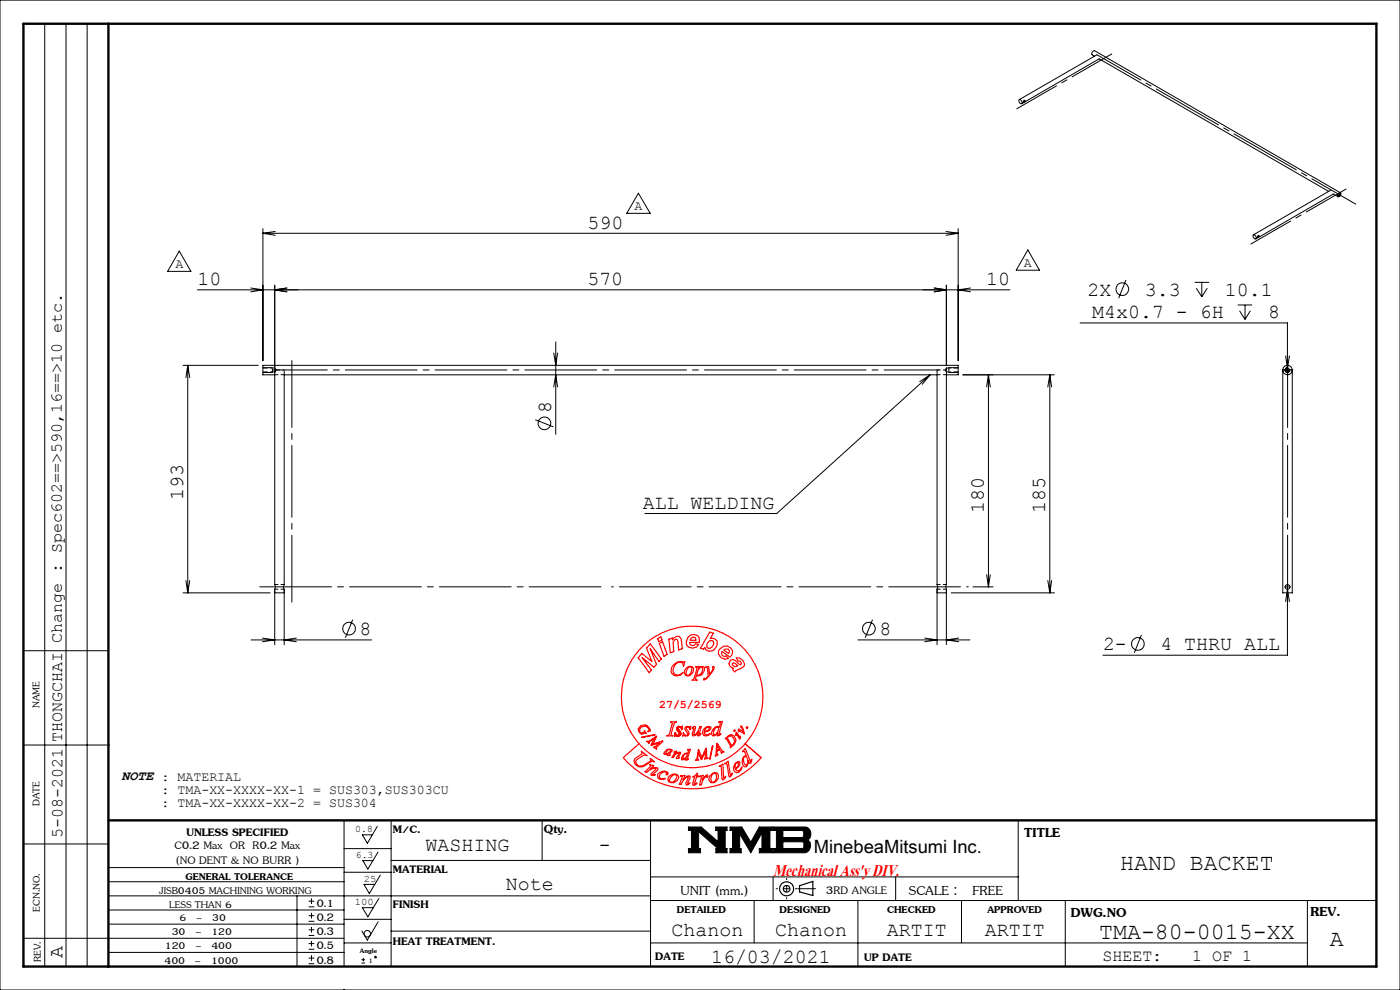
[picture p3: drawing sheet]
<svg xmlns="http://www.w3.org/2000/svg" width="297mm" height="210mm" viewBox="0 0 297 210" stroke-linecap="round" stroke-linejoin="round" font-family="sans-serif">
<g fill="none" stroke="#000" stroke-width=".21">
<path d="M0 0h297v210h-297zM9.5 5v200M14 5v200M18.5 5v200M232.2 11.9l-.5-.3a.6 .6 0 0 1 .5-.8l52.1 30.1M232.7 11.6l-16.4 9.5M216.2 21.1a.5 .5 0 0 1 .6 .3 .5 .5 0 0 1-.2 .6 .62 .62 0 0 1-.4-.9zM216.7 22l16.5-9.5 48.7 28.1M217.2 21.3a.18 .18 0 0 1 .2 .2 .18 .18 0 0 1-.3 .1zM38 53.3l2.5 4.3h-4.9zM55.8 48.5v28M55.8 49.5h147.5"/>
<path d="M55.8 49.5l2.6 .4M58.4 49.1l-2.6 .4M135.4 41l2.5 4.3h-4.9zM200.7 49.1l2.6 .4M203.3 48.5v28M203.3 49.5l-2.6 .4M218.1 53l2.4 4.3h-4.9zM238.9 59.4l-1.6 3.8M253.4 59.9h3.1M255 59.9v3.1M265.9 49.8a.5 .5 0 0 1 .5 .3 .5 .5 0 0 1-.1 .6 .62 .62 0 0 1-.4-.9zM266.9 50a.19 .19 0 0 1 .2 .1 .19 .19 0 0 1-.2 .2h-.1z"/>
<path d="M282.4 40.3l-16.5 9.5M283.8 41.7l-.9-.5-16.5 9.5M283.9 41.1a.31 .31 0 0 1 .5-.2 .31 .31 0 0 1 0 .5 .34 .34 0 0 1-.3 .4 .34 .34 0 0 1-.4-.4zM284 41.2h.2v.2l-.2 .1zM284 41.2a.16 .16 0 0 1 .3 0 .18 .18 0 0 1-.2 .3 .16 .16 0 0 1-.1-.2zM38.8 77.5h16M39.8 77.5v48.3M39.8 77.5l.5 2.6M39.8 77.5l-.4 2.6M41.9 61.5h172.3M53.2 61.1l2.6 .4-2.6 .4M55.8 79h2"/>
<path d="M55.8 78h2M58.3 60.5v17.4M60.9 61.1l-2.6 .4 2.6 .4M117.5 74.9l.4 2.6 .4-2.6M117.9 72.5v19.6M197.3 79.5l-32.5 29.4h-28M197.3 79.5l-1.6 2M197.3 79.5l-2.2 1.5M198.2 61.1l2.6 .4-2.6 .4M200.8 60.5v17M201.3 79h2M201.3 78h2"/>
<path d="M204.3 79.5h19.4M205.9 61.1l-2.6 .4 2.6 .4M209.7 79.5v45M209.7 79.5l.4 2.6M209.7 79.5l-.4 2.6M222.7 79.5v46.3M222.7 79.5l.4 2.6M222.7 79.5l-.4 2.6M229.1 68.5h44v10.4M253.8 61.1l1.2 1.9M256.1 61.1l-1.1 1.9M262.6 64.7h3"/>
<path d="M263 65.9l1.1 1.9M264.1 64.7v3.1M265.3 65.9l-1.2 1.9M272.1 78.5v47.3h2v-47.3M272.7 75.5l.4 2.6M272.7 78.5h.8M273 78.5h.3M273.3 78a.5 .5 0 0 0-.7 .4 .5 .5 0 0 0 .4 .6 .5 .5 0 0 0 .6-.4M273.5 75.5l-.4 2.6M113.6 89l3.8 1.5M117.5 82.1l.4-2.6 .4 2.6M5 138h18"/>
<path d="M38.8 125.8h18.5M39.4 123.1l.4 2.7M40.3 123.1l-.5 2.7M53.3 135.7h25.5M55.7 135.4l2.6 .3-2.6 .4M58.3 136.8v-11.8l.1-.4-.1-.6v-44.5h-2.5v-2h147.5v2h-2.5v57.3M58.3 125.8h2M60.3 136.8v-11.8l-.2-.6 .2-.4v-44.5h138.5v57.3M62.9 135.4l-2.6 .3 2.6 .4M74.8 131.4l-1.5 3.9M182 135.7h23.8M185.1 131.4l-1.5 3.9"/>
<path d="M196.2 135.4l2.6 .3-2.6 .4M198.8 125.8h2M201.8 125.8h21.9M203.4 135.4l-2.6 .3 2.6 .4M206.4 124.5h4.3M209.3 121.9l.4 2.6M210.1 121.9l-.4 2.6M222.3 123.1l.4 2.7M223.1 123.1l-.4 2.7M242.1 134.7l-1.5 3.8M272.7 127.6l.4-2.6 .4 2.6M273 124.5h.3"/>
<path d="M273.1 124v15h-39.1M5 158h18.3M5 179h18M73 174v31M80 175.3l-2.1 3.6-1-1.8h2.1M83 174v31M115 174v8.5M138 174v31M146 175.4h2.8l3.5 3.1v-2.3h-.5v-.8h2.4v.8h-.4v3.8h.4v.9h-2.3v-.9h.4l-4.1-3.6v3.6h.4v.9h-2.6v-.9h.7v-3.8h-.7zM154.9 175.4h2.5l1.9 3.2 1.8-3.2h2.7v.8h-.5v3.8h.5v.9h-2.7v-.9h.5v-3.3l-2.3 4.2-2.4-4v3.1h.3v.9h-2.3v-.9h.5v-3.8h-.5zM164.1 175.4h6.6a1.47 1.47 0 0 1 1.3 1.2 1.47 1.47 0 0 1-.7 1.6 1.48 1.48 0 0 1 .6 1.6 1.48 1.48 0 0 1-1.4 1.1h-6.4v-.9h.6v-3.8h-.6zM166.1 176.2h4.1l.3 .3v.8l-.3 .4h-4.1z"/>
<path d="M166.1 178.6h4.2l.2 .2 .1 .8-.3 .4h-4.2zM216 174v17M5 199h68M22.9 184h50.1M23 190h115M23 196h50M23 193h50M23 187h50M63 190v15M65.5 192.4h1.2M65.5 191.2h1.2M65.5 195.4h1.2"/>
<path d="M65.5 194.2h1.2M65.5 198.4h1.2M65.5 197.2h1.2M66.1 190.6v1.2M66.1 193.6v1.2M66.1 196.6v1.2M66.1 199.6v1.2M73 195h10M73 185h10M73 180h10M80.2 180.8l-2.2 3.6-1-1.8h2.1M80.2 195.5l-2.3 3.9-1.1-1.9"/>
<path d="M80.4 190.6l-2.4 3.9-1.1-2h2.3M80.7 185.6l-2.3 3.9-1.2-1.9h2.3M83 197.5h55M83 182.5h55M138 186h78M138 191h154M160 191v9M164 186v5M182 191v14M190 186v5M204 191v9M226 191v14"/>
<path d="M277.4 191v14M23 202h50M65.5 201.4h1.2M65.5 200.2h1.2M65.5 204.4h1.2M65.5 203.2h1.2M66.1 202.6v1.2M73 200h10M76.7 204.3h.7M76.7 203.6h.7M77.1 203.2v.7M138 200h139.4"/>
<circle cx="238.1" cy="61.3" r="1.34"/>
<circle cx="273.1" cy="78.5" r="1"/>
<circle cx="273.2" cy="78.5" r=".41"/>
<circle cx="115.5" cy="89.8" r="1.34"/>
<circle cx="74" cy="133.3" r="1.34"/>
<circle cx="184.3" cy="133.3" r="1.34"/>
<circle cx="241.4" cy="136.6" r="1.34"/>
<circle cx="273.1" cy="124.5" r=".5"/>
<circle cx="77.9" cy="198.1" r=".68"/>
<circle cx="79.7" cy="203" r=".17"/>
</g>
<g fill="none" stroke="#000" stroke-width=".25">
<path d="M169.6 187.9l2.8-.9v3l-2.8-.8z"/>
<circle cx="166.9" cy="188.5" r="1.49"/>
<circle cx="166.9" cy="188.5" r=".7"/>
</g>
<g fill="none" stroke="#f00" stroke-width=".25">
<path d="M138 136.6l2.3 3.2-.5 .5-1.9-2.7 1.4 3.3-.6 .6-2.5-2 2 2.6-.5 .6-2.3-3.2 .8-.9 2.1 1.7-1.1-2.8zM139.5 135.5l.7-.4 .2 .6-.6 .4zM139.9 136.5l.6-.4 1 2.7-.6 .4zM141.9 135.6l.7-.2 .1 .3 .3-.4 .5-.3h.5a2.85 2.85 0 0 1 .7 2.6l-.7 .3-.2-1.7a.46 .46 0 0 0-.1-.5 .46 .46 0 0 0-.5 0l-.4 .6 .1 1.9-.7 .3zM145.9 135.2a1.32 1.32 0 0 1 1.5-.6 1.32 1.32 0 0 1 1 1.2l-.1 .5h-2l.1 .5 .5 .2 .6-.4 .7 .1-.4 .6-.9 .2-.9-.2-.3-.5-.1-.6zM146.6 135.4l.5-.3 .4 .1 .1 .6h-1.2zM150.3 136.1l.3-.2h.5l.3 .2v.6l-.7 .8h-.4l-.3-.2-.1-.6zM150.6 134.1l.7 .2-.6 1.2h.8l.6 .4 .1 1-.6 .9-.7 .3h-.7l-.4-.2-.3-.6-.2 .4-.7-.2zM152.6 137.7l1-.7a1.37 1.37 0 0 1 1.4 .5 1.37 1.37 0 0 1 .2 1.5l-.4 .4-1.6-1.2-.2 .4 .3 .5 .3 .1h.4l.5 .5-.7 .1-.8-.3-.6-.7v-.6zM153.6 137.9l.4-.3 .6 .1 .2 .4-.2 .5zM135.6 157.8a15 15 0 0 1 .8-20.8 15 15 0 0 1 20.8 0 15 15 0 0 1 .9 20.8M135.6 157.8a15 15 0 0 0 22.5 0"/>
<path d="M135.6 157.8l-3.4 2.9a19.5 19.5 0 0 0 29.3 0l-3.4-2.9M135.9 153.9l.9-.2a1.78 1.78 0 0 1 1.2 1.3l-.6 .1 .3-.3-.2-.4-.5-.4-.9 .2-.4 .4v.7l.3 .2 .7-.3v-.2l.4 .6-.3-.1-.7 .3-.6-.6-.1-.6zM136 159.4l1.2 .9-.6-.1-1.1 .7a.81 .81 0 0 0-.6 .8 .81 .81 0 0 0 .7 .8 3 3 0 0 0 2.3-1l.2-.2-.2-.4h.1l.8 .7-.5-.1-1.2 .7a1.46 1.46 0 0 1-1.6 .4 1.46 1.46 0 0 1-1-1.2l.3-.6 1.4-1zM136.1 156.4l2.8-.6 .1 .1zM137.2 157.3h.4l1.6-1.1-.7 1.6 2.1-.5-1.4 1.3v.3l-.5-.4 .3-.1 .9-.9-1.7 .6 .6-1.4-1.1 .7v.2zM140.9 159.6l.5-.5 .5-.2 .7 .3-.6 .8v.2h.2l-.2 .1h-.4l.2-.5-.8 .2-.2-.2zM141.6 159.2l.3-.2 .4 .1a.9 .9 0 0 1-1.1 .7zM142.3 153.1h1.2l-.4 .2-.7 2.2v.4l.3 .1-1.2 .1 .3-.1 .3-.5 .5-2.1zM142.6 141.4a1.97 1.97 0 0 1 2.2-1l.5-.1-.3 1a.77 .77 0 0 0-.5-.9 .77 .77 0 0 0-.9 .3 1.51 1.51 0 0 0-.3 2.4 1.51 1.51 0 0 0 1.6-.4 1.47 1.47 0 0 1-2.4 .1l-.2-.6zM143 159.5l.6-.2-.3 .6 .4-.2 .7-.1-.5 1.1 .2 .1-.6 .1v-.2l.6-1a1.44 1.44 0 0 0-1.3 1h-.2l.6-1.1zM143.7 154.2l1.1-.1-.2 .7-.1-.4-.4-.2-.3 .3 .7 1.1a.91 .91 0 0 1-1.3 .5h-.1l.1-.6 .2 .3 .4 .2 .3-.2v-.3l-.6-.8zM144.6 154.8h.1"/>
<path d="M145.2 160h.5a.84 .84 0 0 1-.8 .9zM145.5 154.2l1-.1-.1 .7-.1-.4-.4-.2-.3 .3 .6 1.1a.95 .95 0 0 1-1.2 .5h-.1l.1-.6 .1 .3 .4 .2 .4-.2v-.3l-.6-.9zM145.6 141.8a.86 .86 0 0 1 .8-.5 .86 .86 0 0 1 .7 .7l-.1 .6-.5 .6-.7 .2-.4-.1a1.07 1.07 0 0 1 .2-1.5zM145.9 159h.6l-.7 2h.2l-.5 .3 .1-.5-.9 .4-.1-.1a1.27 1.27 0 0 1 1.1-1.4l.2 .1 .2-.6zM146 141.6l.4-.1 .3 .1a1.47 1.47 0 0 1-.8 1.7l-.3-.2a1.74 1.74 0 0 1 .4-1.5zM146.9 154.4l.5-.3 .2 .2-.4 1.5a2.29 2.29 0 0 0 1.3-1.6h.3l-.5 1.7 .4-.3-.3 .5h-.3l-.1-.2 .2-.8a1.22 1.22 0 0 1-1.2 1 1.52 1.52 0 0 1 .2-1.5l-.1-.3-.3 .2zM148.2 159l.7 1.7 1-2v2l.3 .2-.7 .1 .1-1.6-.7 1.7-.7-1.4-.2 1.3 .2 .2-.6 .1 .2-.3 .3-2M148.5 141.7l.3-.2a.57 .57 0 0 1 .2 .8l-.3 .7-.5 .3-.4-.2 .3-1zM149 142.9l.5-1-.2-.4-.3-.2-.8 .5 .1-.5-.7 .2 .3 .1v.2l-.7 2.2-.4 .3h1.1l-.3-.2 .2-.8 .3 .1 .6-.2 .4-.3M149.4 154.5a.82 .82 0 0 1 1.4-.1l-.3 .6-1.1 .3 .1 .4 .4 .2 .8-.3-.4 .4-.6 .1-.4-.1a1.1 1.1 0 0 1 .1-1.5zM149.6 141.5l.7-.2 .2 1.7 .7-.9a.33 .33 0 0 0 .1-.3 .33 .33 0 0 0-.2-.3l.2-.2 .2 .1a4.5 4.5 0 0 1-2.2 2.8v-.2h.3l.6-.6-.1-1.7zM149.7 154.5l.6-.3 .2 .2a1.25 1.25 0 0 1-1.1 .7z"/>
<path d="M151.1 158.3l.1-.1-.6 2.8zM151.9 154.4l.3-.2 .2 .1a1.5 1.5 0 0 1-1 1.6 1.17 1.17 0 0 1 .5-1.5zM152 157.7l1.3 1.7 .3 .1-.6 .3-.2-.7-.6 .2-.2 .5 .3 .3-.5 .3zM152.2 158.2l.4 .7-.5 .3zM152.5 153.1l.7-.1-.7 2.8 .4-.2h.1l-.3 .3-.5 .2 .1-.7-.4 .4-.7 .3a1.36 1.36 0 0 1 1.2-2l.2 .2 .2-.7a.23 .23 0 0 0 0-.3 .23 .23 0 0 0-.3-.1zM153.8 156.7l1.3-.9 .7 .3a1.54 1.54 0 0 1-.9 2.4l.1-.3-.9-1.4zM154.3 156.5l.3-.3 .5-.1 .4 .2 .4 .9-.3 .7-.3 .2-.2-.1zM154.9 140.1a1.13 1.13 0 0 1 1.7 .6l.4 .3 .3-.3-.3-.5h-.4l-.4-.6h.7l.7 .6 .3 .6a1.49 1.49 0 0 1-1.1 1.1l-.9 .6-.5-.6 .2-.2-.8-.5-.2-.5zM155.4 140.6l.6 .1 .5 .5-.6 .2-.5-.3zM155.7 154.9h.2l.1 .2h-.3zM156.2 155.8l-.1 .2 .1-.6 .8 1 .1-.2-.1 .5h-.2l-.6-.9M156.2 155.8h.1"/>
<path d="M157.1 154h.2l.3 .5 .3 1.2-1.1-.7-.1 .2v-.6l1 .6zM158.1 158.8l1.1 2.8 .3-.5v.4l-.4 .5-.2-.3-.2-.4v.6l-.3 .7a.47 .47 0 0 1-.7-.1 1.35 1.35 0 0 1 .6-2.2l-.3-.7a.24 .24 0 0 0-.1-.3 .24 .24 0 0 0-.3 .2zM158.3 154.2h.3v.2l-.2 .1zM137.9 162.2l.8 .2-.8 .8 .3-.2a1.31 1.31 0 0 1 1.4 0l-.1 .4-1 1h.5l-.4 .1-.5-.1v-.2l1.1-1.2a2.01 2.01 0 0 0-2 .9l-.4-.2 1.3-1.2zM139.6 164.1l.3-.2a1.29 1.29 0 0 1 1.8 .1v.3h-.4l.2-.5a1.17 1.17 0 0 0-1.6 1.1l.3 .3 .9-.1a1.13 1.13 0 0 1-1.5-.1l-.1-.6zM142 164.6a1.06 1.06 0 0 1 1.2-.5 1.06 1.06 0 0 1 .8 1 1.4 1.4 0 0 1-2.2 .7l-.1-.6zM142.5 164.7l.4-.3 .4-.1 .3 .2a1.34 1.34 0 0 1-1.3 1.4l-.3-.2v-.3zM144.4 164.6l.9-.1-.4 .9 .2-.2a1.18 1.18 0 0 1 1.2-.6l.1 .2-.5 1.5 .5-.2-.7 .4-.2-.2 .5-1.5a2.01 2.01 0 0 0-1.5 1.6h-.4l.7-1.6zM147 164.7l.5-.2 .4-.5-.1 .6h.4v.2h-.4l-.5 1.6 .6-.3-.7 .5-.3-.2 .5-1.6h-.4zM150.1 164.8l.1-.3-.2-.1-1 1.1 .2-1-.8 .2h.4l-.4 1.8h.4l.2-.8 .6-.9h.5M150.9 164.3a.86 .86 0 0 1 1.5 .1 1.39 1.39 0 0 1-1.6 1.6l-.4-.4a1.29 1.29 0 0 1 .5-1.3zM151.1 164.3l.3-.3 .4 .1a1.31 1.31 0 0 1-.4 1.8h-.4a1.34 1.34 0 0 1 .1-1.6z"/>
<path d="M152.6 162.5l.8-.4 .1 3 .5-.4-.5 .7h-.2l-.2-.4-.1-2.4zM153.8 162l.7-.5 .4 2.9 .2 .1 .2-.5h.1l-.5 .8-.2-.1-.5-2.7zM156 161.9l.6-.4 .4 .1a1.63 1.63 0 0 1-.9 1.7l.3 .2h.4l.6-.8-.2 .6-.5 .5-.4 .1a1.24 1.24 0 0 1-.3-2zM156.1 162l.4-.3a.89 .89 0 0 1-.5 1.4zM157.9 160.5l.3-.1a1.43 1.43 0 0 1 .3 1.8l-.3 .1a1.38 1.38 0 0 1-.3-1.8z"/>
</g>
<path d="M164.7 188.5h4.3M166.9 186.3v4.4" fill="none" stroke="#000" stroke-width=".21" stroke-dasharray="15.2 1.3 1.3 1.3" stroke-dashoffset="15"/>
<path d="M272.9 78.5h-.9M273.2 78.2v-.8M273.2 78.7v.9M273.4 78.5h.9M272.9 124.5h-.4M273.2 124.2v-.3M273.2 124.7v.4M273.4 124.5h.4M169.2 188.5h3.8" fill="none" stroke="#000" stroke-width=".21" stroke-dasharray="15.2 1.3 1.3 1.3"/>
<path d="M5 5h287v200h-287zM23 5v200M23 174h269M73 210v.1" fill="none" stroke="#000" stroke-width=".5"/>
<path d="M146 175.4v.8h.7v3.8h-.7v.9h2.6v-.9h-.4v-3.6l4.1 3.6h-.4v.9h2.3v-.9h-.4v-3.8h.4v-.8h-2.4v.8h.5v2.3l-3.5-3.1zM154.9 175.4v.8h.5v3.8h-.5v.9h2.3v-.9h-.3v-3.1l2.4 4 2.3-4.2v3.3h-.5v.9h2.7v-.9h-.5v-3.8h.5v-.8h-2.7l-1.8 3.2-1.9-3.2zM166.1 178.6h4.2l.2 .2 .1 .8-.3 .4h-4.2zM164.1 175.4v.8h.6v3.8h-.6v.9h6.9l.6-.5 .3-.8-.1-1-.5-.4a1.47 1.47 0 0 0 .7-1.6 1.47 1.47 0 0 0-1.3-1.2zM166.1 176.2h4.1l.3 .3v.8l-.3 .4h-4.1z" fill-rule="evenodd" fill="#000"/>
<path d="M199.2 78.5h-141.4" fill="none" stroke="#000" stroke-width=".21" stroke-dasharray="15.2 1.3 1.3 1.3" stroke-dashoffset="3.6"/>
<path d="M61.9 127.7v-51.2M273.2 127.7v-51.2" fill="none" stroke="#000" stroke-width=".21" stroke-dasharray="15.2 1.3 1.3 1.3" stroke-dashoffset="1"/>
<path d="M129.7 124.5h75.7" fill="none" stroke="#000" stroke-width=".21" stroke-dasharray="15.2 1.3 1.3 1.3" stroke-dashoffset="-1.6"/>
<path d="M127.8 124.5h-73" fill="none" stroke="#000" stroke-width=".21" stroke-dasharray="15.2 1.3 1.3 1.3" stroke-dashoffset="-.3"/>
<path d="M287.6 43.3l-54.9-31.7" fill="none" stroke="#000" stroke-width=".21" stroke-dasharray="15.2 1.3 1.3 1.3" stroke-dashoffset="4.5"/>
<path d="M215.7 23.1l20.2-11.7M265.4 51.8l20.1-11.7" fill="none" stroke="#000" stroke-width=".21" stroke-dasharray="15.2 1.3 1.3 1.3" stroke-dashoffset="5.5"/>
<path d="M57.8 79v-1M60.3 79.5v-1M198.8 78.5v1M200.8 79.5v-1M201.3 78v1" fill="none" stroke="#000" stroke-width=".21" stroke-dasharray="1.3 .6" stroke-dashoffset=".5"/>
<path d="M58.3 78.9v-.8M200.8 78.1v.8" fill="none" stroke="#000" stroke-width=".21" stroke-dasharray="1.3 .6" stroke-dashoffset=".4"/>
<g fill="none" stroke="#000" stroke-width=".21" stroke-dasharray="1.3 .6">
<path d="M58.3 78.9v.6M58.3 78.9h.1M58.3 78.8v.1M58.3 78.9v-.1M58.3 78.9l.3-.4M58.4 78.5l-.1 .3M58.6 78.5l-.3-.4M200.5 78.5l.3 .4M200.8 78.1l-.3 .4M272.7 78.5h-.5M272.8 78.5l.1 .3M273.2 78.5h-.4"/>
<path d="M273.4 78.8l.1-.3M274.2 78.5h-.6"/>
</g>
<path d="M60.3 78.5h-1.9" fill="none" stroke="#000" stroke-width=".21" stroke-dasharray="1.3 .6" stroke-dashoffset="1"/>
<path d="M58.3 79.5h2M198.8 79.5h2M200.8 78.5h-2M58.3 125h2M60.3 124h-2M198.8 125h2M200.8 124h-2" fill="none" stroke="#000" stroke-width=".21" stroke-dasharray="1.3 .6" stroke-dashoffset=".6"/>
<path d="M55.8 78.9h2.5M58.3 78.1h-2.5M200.8 78.9h2.5M203.3 78.1h-2.5" fill="none" stroke="#000" stroke-width=".21" stroke-dasharray="1.3 .6" stroke-dashoffset=".3"/>
<text font-size="5.5" fill="#f00" x="164" y="185.7">Mechanical Ass'y DIV.</text>
<g font-size="4.9">
<text x="237.6" y="184.5">HAND BACKET</text>
<text x="233.2" y="199.2">TMA-80-0015-XX</text>
<text x="282.1" y="200.6">A</text>
</g>
<g font-size="4.2">
<text x="124.6" y="48.5">590</text>
<text x="41.9" y="60.5">10</text>
<text x="124.6" y="60.5">570</text>
<text x="209.2" y="60.5">10</text>
<text x="230.7" y="62.7">2X</text>
<text x="242.9" y="62.7">3.3</text>
<text x="259.9" y="62.7">10.1</text>
<text x="231.7" y="67.5">M4x0.7 - 6H</text>
<text x="269" y="67.5">8</text>
<text x="116.9" y="87.6" transform="rotate(-90 116.9 87.6)">8</text>
<text x="38.9" y="106" transform="rotate(-90 38.9 106)">193</text>
<text x="136.4" y="107.9">ALL WELDING</text>
<text x="208.7" y="108.8" transform="rotate(-90 208.7 108.8)">180</text>
<text x="221.7" y="108.8" transform="rotate(-90 221.7 108.8)">185</text>
<text x="76.3" y="134.7">8</text>
<text x="186.6" y="134.7">8</text>
<text x="234" y="138">2-</text>
<text x="246.2" y="138">4 THRU ALL</text>
<text x="217.3" y="177.6">TITLE</text>
<text x="90.3" y="180.4">WASHING</text>
<text x="127" y="180.4">-</text>
<text x="107.3" y="188.7">Note</text>
<text x="144.4" y="189.8">UNIT (mm.)</text>
<text x="192.8" y="189.8">SCALE :</text>
<text x="206.3" y="189.8">FREE</text>
<text x="227.2" y="194.4">DWG.NO</text>
<text x="278" y="194.3">REV.</text>
<text x="13.2" y="203.3" transform="rotate(-90 13.2 203.3)">A</text>
<text x="142.5" y="198.6">Chanon</text>
<text x="164.5" y="198.6">Chanon</text>
<text x="188.2" y="198.6">ARTIT</text>
<text x="208.9" y="198.6">ARTIT</text>
<text x="150.8" y="204.2">16/03/2021</text>
</g>
<g font-size="3.9">
<text x="115.4" y="176.8">Qty.</text>
<text x="172.6" y="181">MinebeaMitsumi Inc.</text>
</g>
<g font-size="3.5">
<text x="13.1" y="136.3" transform="rotate(-90 13.1 136.3)">Change : Spec602==&gt;590,16==&gt;10 etc.</text>
<text x="13.2" y="157.3" transform="rotate(-90 13.2 157.3)">THONGCHAI</text>
<text x="13.3" y="177.7" transform="rotate(-90 13.3 177.7)">5-08-2021</text>
<text x="39.5" y="177.4">UNLESS SPECIFIED</text>
<text x="83.3" y="176.7">M/C.</text>
<text x="37" y="180.2">C0.2 Max OR R0.2 Max</text>
<text x="37.2" y="183.3">(NO DENT &amp; NO BURR )</text>
<text x="83.3" y="185.2">MATERIAL</text>
<text x="175.2" y="189.7">3RD ANGLE</text>
<text x="67.1" y="192.3">0.1</text>
<text x="67.1" y="195.4">0.2</text>
<text x="83.3" y="192.6">FINISH</text>
<text x="67.1" y="198.4">0.3</text>
<text x="67.1" y="201.3">0.5</text>
<text x="83.3" y="200.5">HEAT TREATMENT.</text>
<text x="139" y="203.7">DATE</text>
<text x="183.3" y="203.9">UP DATE</text>
<text x="233.9" y="203.8">SHEET:</text>
<text x="252.9" y="203.8">1 OF 1</text>
<text x="67.1" y="204.4">0.8</text>
</g>
<g font-size="3.2">
<text x="8.4" y="150.2" transform="rotate(-90 8.4 150.2)">NAME</text>
<text x="8.4" y="171" transform="rotate(-90 8.4 171)">DATE</text>
<text x="33.8" y="189.5">JISB0405 MACHINING WORKING</text>
<text x="39.4" y="186.6">GENERAL TOLERANCE</text>
<text x="8.4" y="193.4" transform="rotate(-90 8.4 193.4)">ECN.NO.</text>
<text x="35.9" y="192.7">LESS THAN 6</text>
<text x="38.1" y="195.3">6 ~ 30</text>
<text x="143.6" y="193.7">DETAILED</text>
<text x="165.4" y="193.7">DESIGNED</text>
<text x="188.2" y="193.7">CHECKED</text>
<text x="209.5" y="193.7">APPROVED</text>
<text x="35" y="201.3">120 ~ 400</text>
<text x="36.4" y="198.3">30 ~ 120</text>
<text x="8.7" y="204.1" transform="rotate(-90 8.7 204.1)">REV.</text>
<text x="34.9" y="204.5">400 ~ 1000</text>
</g>
<text font-size="2.9" x="25.8" y="165.6">NOTE : MATERIAL</text>
<g font-size="2.8">
<text x="134.6" y="44.6">A</text>
<text x="37.2" y="56.9">A</text>
<text x="217.2" y="56.6">A</text>
<text x="34.2" y="168.4">: TMA-XX-XXXX-XX-1 = SUS303,SUS303CU</text>
<text x="34.2" y="171.2">: TMA-XX-XXXX-XX-2 = SUS304</text>
</g>
<text font-size="2.5" fill="#f00" x="139.8" y="150.3">27/5/2569</text>
<g font-size="2.1">
<text x="75.4" y="176.6">0.8</text>
<text x="75.5" y="182">6.3</text>
<text x="77.2" y="187.1">25</text>
<text x="75.3" y="192">100</text>
<text x="76.4" y="202.2">Angle</text>
<text x="78.2" y="204.3">1</text>
</g>
</svg>
